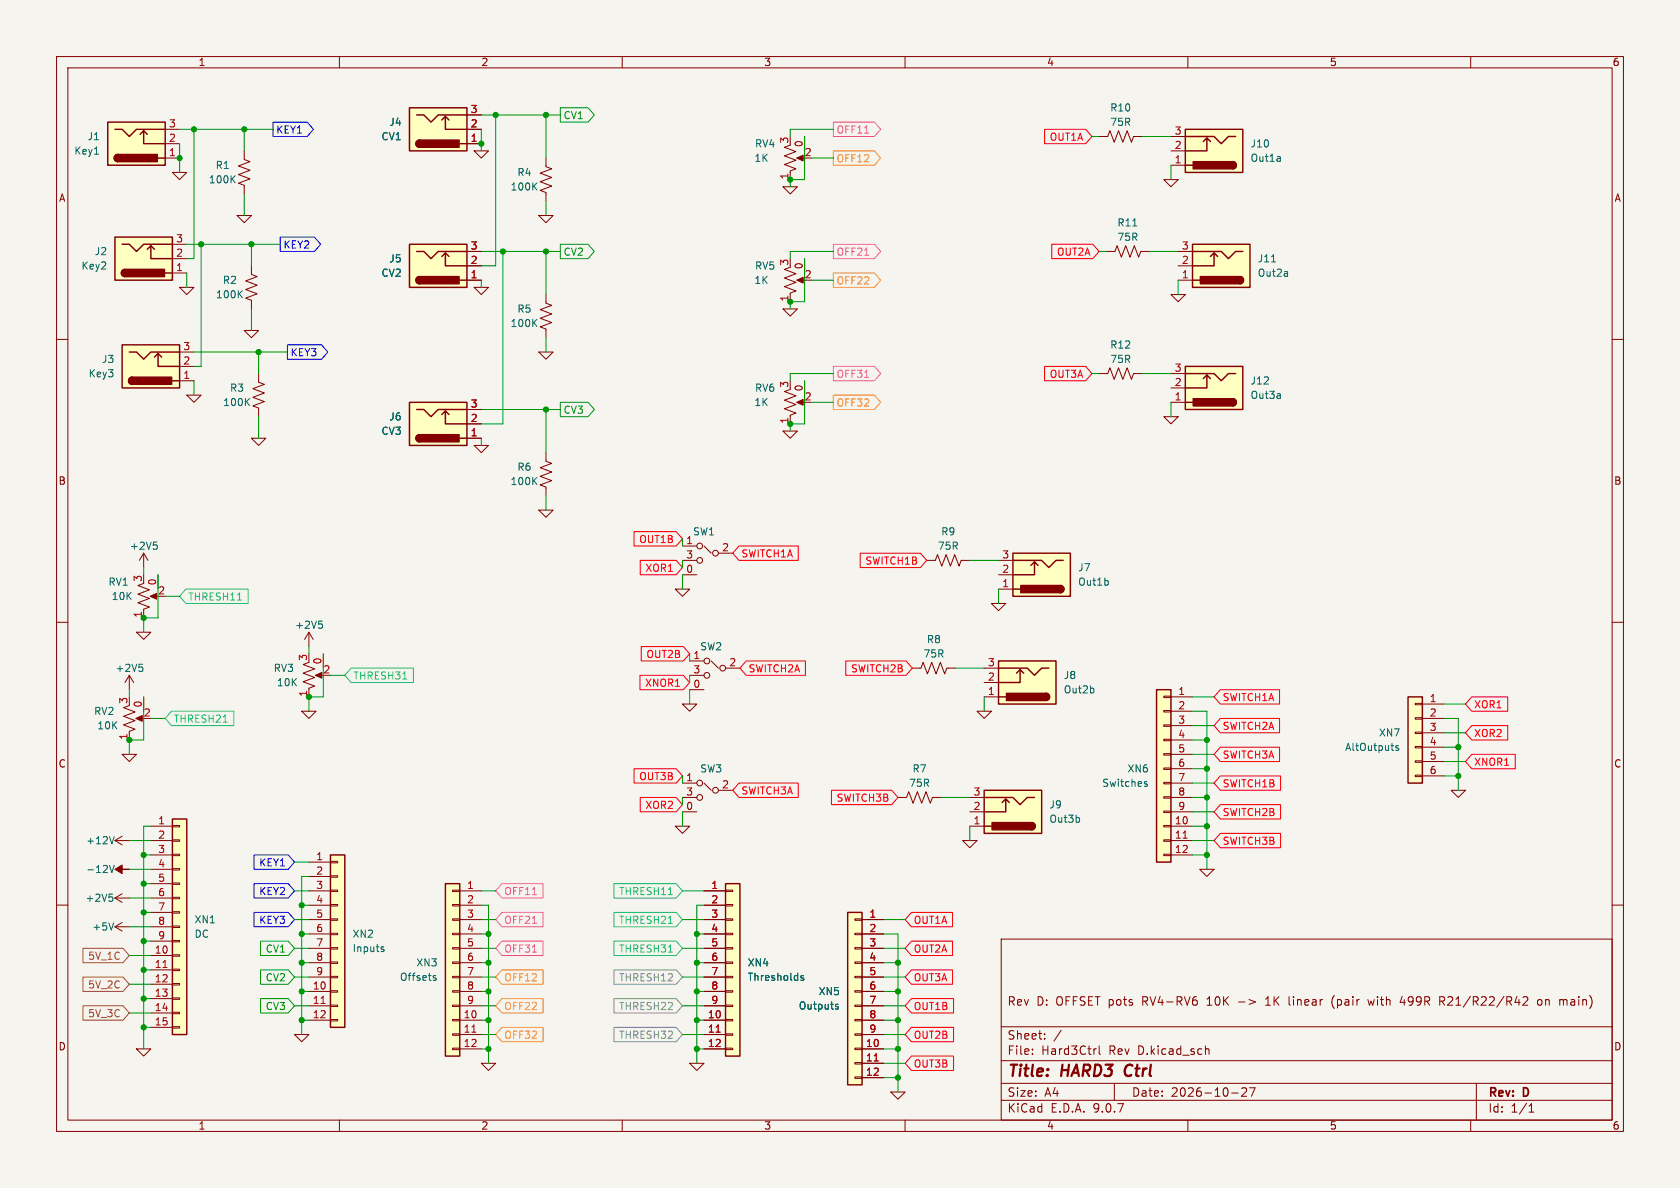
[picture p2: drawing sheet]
<svg xmlns="http://www.w3.org/2000/svg" width="297mm" height="210mm" viewBox="0 0 297 210" stroke-linecap="round" stroke-linejoin="round" font-family="sans-serif">
<path d="M0 0h297v210h-297z" fill="#f5f4ef" stroke="#f5f4ef" stroke-width=".18"/>
<g fill="none" stroke="#840000" stroke-width=".18">
<path d="M10 10h277v190h-277zM12 12h273v186h-273zM60 10v2M110 10v2M160 10v2M210 10v2M260 10v2M138.4 33h2.6l-1.3 1.3zM44.4 47v1.5l1.1 .4-2.1 .8 2.1 .7-2.1 .8 2.1 .7-2.1 .8 1 .4v1.5M10 60h2M285 60h2M10 110h2"/>
<path d="M175.3 106.7h2.5l-1.3 1.3zM285 110h2M10 160h2M177 166h108v32h-108zM223.7 177.7h.9M224 176.4l-.3 .2M227.9 176.2v1.3l.2 .2M235.9 176a1.72 1.72 0 0 0 0 2.3M241.8 176.7l.3 1 .3-.7M247.9 176.1l-.4 1.1h1M254.5 177l.7-.1 .2-.2-.1-.4-.2-.1h-.6v1.5M254.9 177l.5 .7"/>
<path d="M269.2 176.3l.6-.1 .2 .1 .1 .3-.9 1.1h.9M272 176.8l.3-.1 .3 .3v.4l-.3 .3-.3-.1-.2-.2v-.4zM277 176.8l-.4-.1-.2 .2M285 160h2M60 198v2M110 198v2M160 198v2M177 194.5h108M177 191.5h108M177 187.5h108M177 181.5h108M182.5 186.3v.1"/>
<path d="M182.5 185.5v.1M184.7 183.6v.1M184.7 182.8v.1M187.6 182.1l-1.3 2M193.8 185.4l-.3 .1M194.3 184.9v1.3l.2 .2M197 191.5v3M210 198v2M213.2 185.5h.5v.9M217.7 193.2h1.2M219.5 192.4l.6-.1 .2 .1 .1 .3-.9 1.1h.9M220.9 192.3h1l-.7 1.5"/>
<path d="M260 198v2M261 191.5v6.5M270.3 196.6h.9M270.3 195.5l.4-.4v1.5"/>
</g>
<path d="M199.1 188.5a1.27 1.27 0 0 0 0 1.6" fill="none" stroke="#840000" stroke-width=".4"/>
<path d="M42.3 51.9l.5 .7M42.8 51.4l-.7 .7" fill="none" stroke="#006464" stroke-width=".18"/>
<path d="M19 21.6h10.2v7.6h-10.2z" fill="#ffffc2"/>
<path d="M19 21.6h10.2v7.6h-10.2zM20.3 22.9h1.3l1.3 1.2 1.2-1.2h5.1M20.8 27.3a.64 .64 0 0 0-.6 .6 .64 .64 0 0 0 .6 .7M24.8 23.7l.6-.6v2.3h3.8M25.4 23.1l.6 .6M27.9 27.9h1.3" fill="none" stroke="#840000" stroke-width=".25"/>
<g fill="#840000" stroke="#840000" stroke-width=".25">
<path d="M20.4 27.5l.4-.2v1.3a.63 .63 0 0 1-.6-.4 .63 .63 0 0 1 .2-.7z"/>
<path d="M20.8 27.3h7v1.3h-7z"/>
</g>
<path d="M29.2 27.9h2.5M29.2 25.4h2.5M29.2 22.9h2.5M30.5 30.5h2.5l-1.3 1.3zM158.7 141h1.6l.4-1 .7 2 .8-2 .7 2 .8-2 .8 2 .3-1h1.6" fill="none" stroke="#840000" stroke-width=".18"/>
<path d="M16.7 27.2h.7" fill="none" stroke="#006464" stroke-width=".18"/>
<path d="M20.3 41.9h10.2v7.6h-10.2z" fill="#ffffc2"/>
<path d="M20.3 41.9h10.2v7.6h-10.2zM21.6 43.2h1.3l1.2 1.3 1.3-1.3h5.1M22.1 47.6a.64 .64 0 0 0-.6 .7 .64 .64 0 0 0 .6 .6M26 44.1l.7-.7v2.3h3.8M26.7 43.4l.6 .7M29.2 48.3h1.3" fill="none" stroke="#840000" stroke-width=".25"/>
<g fill="#840000" stroke="#840000" stroke-width=".25">
<path d="M21.6 47.8l.5-.2v1.3a.63 .63 0 0 1-.6-.4 .63 .63 0 0 1 .1-.7z"/>
<path d="M22.1 47.6h7v1.3h-7z"/>
</g>
<path d="M41.9 38.1h2.5l-1.2 1.3zM43.2 26.7v1.5l1 .4-2 .7 2 .8-2 .8 2 .7-2 .8 1 .4v1.5M95.2 38.1h2.6l-1.3 1.3zM96.5 27.9v1.6l1 .3-2 .8 2 .8-2 .7 2 .8-2 .8 1 .3v1.6M30.5 48.3h2.5M30.5 45.7h2.5M30.5 43.2h2.5M96.5 52.1v1.5l1 .4-2 .7 2 .8-2 .8 2 .7-2 .8 1 .4v1.5M83.8 78.7h2.6l-1.3 1.3zM95.2 90.2h2.6l-1.3 1.2zM96.5 80v1.5l1 .4-2 .8 2 .7-2 .8 2 .8-2 .7 1 .4v1.5M157.5 193h2.5l-1.3 1.3z" fill="none" stroke="#840000" stroke-width=".18"/>
<path d="M41 31.6l.6 .7M41.6 31.1l-.7 .7M94.4 32.9l.5 .7M94.9 32.3l-.7 .8M94.4 57l.5 .7M94.9 56.5l-.7 .7M94.4 84.9l.5 .8M94.9 84.4l-.7 .7" fill="none" stroke="#006464" stroke-width=".18"/>
<path d="M204.5 121.9h2.5v30.5h-2.5z" fill="#ffffc2"/>
<path d="M204.5 121.9h2.5v30.5h-2.5z" fill="none" stroke="#840000" stroke-width=".25"/>
<g fill="none" stroke="#840000" stroke-width=".18">
<path d="M83.8 50.8h2.6l-1.3 1.3zM205.7 123.1h1.3v.2h-1.3zM205.7 125.6h1.3v.3h-1.3zM205.7 128.1h1.3v.3h-1.3zM205.7 130.7h1.3v.2h-1.3zM205.7 133.2h1.3v.3h-1.3zM205.7 135.8h1.3v.2h-1.3zM205.7 138.3h1.3v.3h-1.3zM207 123.2h3.8M207 125.7h3.8M207 128.3h3.8M207 130.8h3.8"/>
<path d="M207 133.4h3.8M207 135.9h3.8M207 138.4h3.8M205.7 140.8h1.3v.3h-1.3zM205.7 143.4h1.3v.2h-1.3zM205.7 145.9h1.3v.3h-1.3zM205.7 148.5h1.3v.2h-1.3zM205.7 151h1.3v.3h-1.3zM207 141h3.8M207 143.5h3.8M207 146.1h3.8M207 148.6h3.8"/>
<path d="M207 151.1h3.8"/>
</g>
<path d="M209.2 148.2h.7" fill="none" stroke="#a90000" stroke-width=".18"/>
<path d="M202.4 138.5l.4 .1v.2l-.1 .2-.4-.1M202.4 138.2h.4" fill="none" stroke="#006464" stroke-width=".18"/>
<path d="M72.4 43.2h10.1v7.6h-10.1z" fill="#ffffc2"/>
<path d="M72.4 43.2h10.1v7.6h-10.1zM73.7 44.5h1.2l1.3 1.2 1.3-1.2h5M74.2 48.9a.64 .64 0 0 0-.7 .6 .64 .64 0 0 0 .7 .7M78.1 45.3l.6-.6v2.3h3.8M78.7 44.7l.7 .6M81.3 49.5h1.2" fill="none" stroke="#840000" stroke-width=".25"/>
<g fill="#840000" stroke="#840000" stroke-width=".25">
<path d="M73.7 49.1l.5-.2v1.3a.63 .63 0 0 1-.6-.4 .63 .63 0 0 1 .1-.7z"/>
<path d="M74.2 48.9h7v1.3h-7z"/>
</g>
<g fill="none" stroke="#840000" stroke-width=".18">
<path d="M82.5 49.5h2.6M82.5 47h2.6M82.5 44.5h2.6M120.6 96.5h2.6M120.6 99.1h2.6M124.5 96.5l1.2 1.3M127 97.8h2.5M120.6 101.6h2.6"/>
<circle cx="123.7" cy="96.5" r=".51"/>
<circle cx="123.7" cy="99.1" r=".51"/>
<circle cx="126.5" cy="97.8" r=".51"/>
</g>
<path d="M72.4 71.1h10.1v7.6h-10.1z" fill="#ffffc2"/>
<path d="M72.4 71.1h10.1v7.6h-10.1zM73.7 72.4h1.2l1.3 1.3 1.3-1.3h5M74.2 76.8a.64 .64 0 0 0-.7 .7 .64 .64 0 0 0 .7 .6M78.1 73.3l.6-.7v2.3h3.8M78.7 72.6l.7 .7M81.3 77.5h1.2" fill="none" stroke="#840000" stroke-width=".25"/>
<g fill="#840000" stroke="#840000" stroke-width=".25">
<path d="M73.7 77l.5-.2v1.3a.63 .63 0 0 1-.6-.4 .63 .63 0 0 1 .1-.7z"/>
<path d="M74.2 76.8h7v1.3h-7z"/>
</g>
<path d="M82.5 77.5h2.6M82.5 74.9h2.6M82.5 72.4h2.6" fill="none" stroke="#840000" stroke-width=".18"/>
<path d="M72.4 19.1h10.1v7.6h-10.1z" fill="#ffffc2"/>
<path d="M72.4 19.1h10.1v7.6h-10.1zM73.7 20.3h1.2l1.3 1.3 1.3-1.3h5M74.2 24.8a.64 .64 0 0 0-.7 .6 .64 .64 0 0 0 .7 .6M78.1 21.2l.6-.6v2.3h3.8M78.7 20.6l.7 .6M81.3 25.4h1.2" fill="none" stroke="#840000" stroke-width=".25"/>
<g fill="#840000" stroke="#840000" stroke-width=".25">
<path d="M73.7 25l.5-.2v1.2a.63 .63 0 0 1-.6-.4 .63 .63 0 0 1 .1-.6z"/>
<path d="M74.2 24.8h7v1.2h-7z"/>
</g>
<path d="M82.5 25.4h2.6M82.5 22.9h2.6M82.5 20.3h2.6M119.4 104.1h2.5l-1.3 1.3z" fill="none" stroke="#840000" stroke-width=".18"/>
<path d="M149.9 161.3h2.5v30.5h-2.5z" fill="#ffffc2"/>
<path d="M149.9 161.3h2.5v30.5h-2.5z" fill="none" stroke="#840000" stroke-width=".25"/>
<g fill="none" stroke="#840000" stroke-width=".18">
<path d="M83.8 26.7h2.6l-1.3 1.2zM31.7 50.8h2.6l-1.3 1.3zM54.6 117.1l-1 .4 2 .7-2 .8 2 .8-2 .7 2 .8-1 .4v1.5M54.6 111.8l-.8 1.2M54.6 111.8l.8 1.2M54.6 111.8v2.5M56.1 119.4h1M57.1 115.6v2.5M121.9 116.8h2.6M121.9 119.4h2.6M125.7 116.8l1.3 1.3M128.3 118.1h2.5"/>
<path d="M53.3 125.7h2.6l-1.3 1.3zM121.9 121.9h2.6M151.1 162.4h1.3v.3h-1.3zM151.1 165h1.3v.2h-1.3zM151.1 167.5h1.3v.3h-1.3zM151.1 170.1h1.3v.2h-1.3zM151.1 172.6h1.3v.2h-1.3zM151.1 175.1h1.3v.3h-1.3zM151.1 177.7h1.3v.2h-1.3zM152.4 162.6h3.8M152.4 165.1h3.8M152.4 167.6h3.8"/>
<path d="M152.4 170.2h3.8M152.4 172.7h3.8M152.4 175.3h3.8M152.4 177.8h3.8M151.1 180.2h1.3v.3h-1.3zM151.1 182.8h1.3v.2h-1.3zM151.1 185.3h1.3v.2h-1.3zM151.1 187.8h1.3v.3h-1.3zM151.1 190.4h1.3v.2h-1.3zM152.4 180.3h3.8M152.4 182.9h3.8M152.4 185.4h3.8"/>
<path d="M152.4 188h3.8M152.4 190.5h3.8"/>
<circle cx="125" cy="119.4" r=".51"/>
<circle cx="125" cy="116.8" r=".51"/>
<circle cx="127.8" cy="118.1" r=".51"/>
</g>
<path d="M154.5 187.5h.8" fill="none" stroke="#a90000" stroke-width=".18"/>
<path d="M56.4 109.8h.6M56.8 110.3l.2 .2v.3l-.2 .3M147.8 177.9l.4 .2v.2l-.4 .1M147.8 177.6h.4" fill="none" stroke="#006464" stroke-width=".18"/>
<path d="M55.8 119.4l1.1-.5v1z" fill="#840000" stroke="#840000" stroke-width=".18"/>
<path d="M174 139.7h10.1v7.6h-10.1z" fill="#ffffc2"/>
<path d="M174 139.7h10.1v7.6h-10.1zM174 141h5.1l1.2 1.2 1.3-1.2h1.3M174 146.1h1.3M177.8 141.2l-.6 .7M178.4 141.9l-.6-.7v2.3h-3.8M182.4 145.4a.64 .64 0 0 1 .6 .7 .64 .64 0 0 1-.6 .6" fill="none" stroke="#840000" stroke-width=".25"/>
<g fill="#840000" stroke="#840000" stroke-width=".25">
<path d="M182.4 145.4a.64 .64 0 0 1 .6 .7 .64 .64 0 0 1-.6 .6z"/>
<path d="M175.4 145.4h7v1.3h-7z"/>
</g>
<g fill="none" stroke="#840000" stroke-width=".18">
<path d="M138.4 54.6h2.6l-1.3 1.3zM95.2 62.2h2.6l-1.3 1.3zM138.4 76.2h2.6l-1.3 1.3zM139.7 68.8l-1 .4 2 .8-2 .7 2 .8-2 .8 2 .7-1 .4v1.5M141.2 71.1h1M142.2 67.3v2.6M22.9 119.4l-.8 1.3M22.9 119.4l.7 1.3M22.9 119.4v2.5M24.1 111.8h2.6l-1.3 1.2zM21.6 133.4h2.5l-1.2 1.2zM22.9 124.7l-1.1 .4 2.1 .8-2.1 .7 2.1 .8-2.1 .7 2.1 .8-1 .4v1.5"/>
<path d="M24.4 127h1M25.4 123.2v2.5M120.6 124.5h2.6l-1.3 1.2zM256.5 139.7h2.6l-1.3 1.3zM170.2 148.6h2.5l-1.3 1.3zM171.4 146.1h2.6M171.4 143.5h2.6M171.4 141h2.6"/>
</g>
<path d="M24.6 117.4h.6M25 117.9l.3 .2v.3l-.3 .3M190.8 144.6v.6" fill="none" stroke="#006464" stroke-width=".18"/>
<g fill="#840000" stroke="#840000" stroke-width=".18">
<path d="M140.8 71.1l1.2-.5v1z"/>
<path d="M24 127l1.1-.5v1z"/>
</g>
<path d="M248.9 123.2h2.6v15.2h-2.6z" fill="#ffffc2"/>
<path d="M248.9 123.2h2.6v15.2h-2.6z" fill="none" stroke="#840000" stroke-width=".25"/>
<g fill="none" stroke="#840000" stroke-width=".18">
<path d="M139.7 25.7l-1 .3 2 .8-2 .8 2 .7-2 .8 2 .7-1 .4v1.6M141.2 27.9h1M142.2 24.1v2.6M207 52.1h2.5l-1.2 1.2zM194.3 66h1.5l.4-1 .8 2.1 .7-2.1 .8 2.1 .8-2.1 .7 2.1 .4-1.1h1.5M205.7 73.7h2.6l-1.3 1.2zM250.2 124.3h1.3v.3h-1.3zM250.2 126.9h1.3v.2h-1.3zM250.2 129.4h1.3v.3h-1.3zM250.2 132h1.3v.2h-1.3zM250.2 134.5h1.3v.2h-1.3zM250.2 137h1.3v.3h-1.3z"/>
<path d="M251.5 124.5h3.8M251.5 127h3.8M251.5 129.5h3.8M251.5 132.1h3.8M251.5 134.6h3.8M251.5 137.2h3.8M85.1 188h2.5l-1.2 1.2zM121.9 188h2.6l-1.3 1.2z"/>
</g>
<path d="M247.2 131.9l-.3-.1-.1 .2v.2l.4 .1v.3h-.4" fill="none" stroke="#006464" stroke-width=".18"/>
<path d="M140.8 27.9l1.2-.5v1z" fill="#840000" stroke="#840000" stroke-width=".18"/>
<path d="M209.5 64.8h10.2v7.6h-10.2z" fill="#ffffc2"/>
<path d="M209.5 64.8h10.2v7.6h-10.2zM209.5 66h5.1l1.3 1.3 1.3-1.3h1.2M209.5 71.1h1.3M213.4 66.3l-.7 .6M214 66.9l-.6-.6v2.3h-3.9M217.9 70.5a.64 .64 0 0 1 .7 .6 .64 .64 0 0 1-.7 .7" fill="none" stroke="#840000" stroke-width=".25"/>
<g fill="#840000" stroke="#840000" stroke-width=".25">
<path d="M217.9 70.5a.64 .64 0 0 1 .7 .6 .64 .64 0 0 1-.7 .7z"/>
<path d="M210.9 70.5h7v1.3h-7z"/>
</g>
<path d="M207 71.1h2.5M207 68.6h2.5M207 66h2.5" fill="none" stroke="#840000" stroke-width=".18"/>
<path d="M210.8 43.2h10.2v7.6h-10.2z" fill="#ffffc2"/>
<path d="M210.8 43.2h10.2v7.6h-10.2zM210.8 44.5h5.1l1.3 1.2 1.2-1.2h1.3M210.8 49.5h1.3M214.6 44.7l-.6 .6M215.3 45.3l-.7-.6v2.3h-3.8M219.2 48.9a.64 .64 0 0 1 .6 .6 .64 .64 0 0 1-.6 .7" fill="none" stroke="#840000" stroke-width=".25"/>
<g fill="#840000" stroke="#840000" stroke-width=".25">
<path d="M219.2 48.9a.64 .64 0 0 1 .6 .6 .64 .64 0 0 1-.6 .7z"/>
<path d="M212.2 48.9h7v1.3h-7z"/>
</g>
<path d="M208.3 49.5h2.5M208.3 47h2.5M208.3 44.5h2.5" fill="none" stroke="#840000" stroke-width=".18"/>
<path d="M224.8 46.3h.7" fill="none" stroke="#006464" stroke-width=".18"/>
<path d="M128.3 156.2h2.5v30.5h-2.5z" fill="#ffffc2"/>
<path d="M128.3 156.2h2.5v30.5h-2.5z" fill="none" stroke="#840000" stroke-width=".25"/>
<g fill="none" stroke="#840000" stroke-width=".18">
<path d="M120.6 138.4h2.6M124.5 138.4l1.2 1.3M127 139.7h2.5M120.6 143.5h2.6M120.6 141h2.6M124.5 157.5h3.8M128.3 157.4h1.2v.2h-1.2zM128.3 159.9h1.2v.2h-1.2zM124.5 160h3.8M124.5 162.6h3.8M124.5 165.1h3.8M124.5 167.6h3.8"/>
<path d="M124.5 170.2h3.8M124.5 172.7h3.8M124.5 175.3h3.8M124.5 177.8h3.8M128.3 162.4h1.2v.3h-1.2zM128.3 165h1.2v.2h-1.2zM128.3 167.5h1.2v.3h-1.2zM128.3 170.1h1.2v.2h-1.2zM128.3 172.6h1.2v.2h-1.2zM128.3 175.1h1.2v.3h-1.2zM128.3 177.7h1.2v.2h-1.2zM124.5 180.3h3.8"/>
<path d="M124.5 182.9h3.8M124.5 185.4h3.8M128.3 180.2h1.2v.3h-1.2zM128.3 182.8h1.2v.2h-1.2zM128.3 185.3h1.2v.2h-1.2z"/>
<circle cx="123.7" cy="138.4" r=".51"/>
<circle cx="126.5" cy="139.7" r=".51"/>
<circle cx="123.7" cy="141" r=".51"/>
</g>
<path d="M126.6 182.5h.7" fill="none" stroke="#a90000" stroke-width=".18"/>
<path d="M142 172.5h-.3l-.1 .1v.2l.4 .1v.3h-.4" fill="none" stroke="#006464" stroke-width=".18"/>
<path d="M58.4 151.1h2.6v30.5h-2.6z" fill="#ffffc2"/>
<path d="M58.4 151.1h2.6v30.5h-2.6z" fill="none" stroke="#840000" stroke-width=".25"/>
<g fill="none" stroke="#840000" stroke-width=".18">
<path d="M54.6 152.4h3.8M54.6 154.9h3.8M54.6 157.5h3.8M58.4 152.3h1.3v.2h-1.3zM58.4 154.8h1.3v.3h-1.3zM58.4 157.4h1.3v.2h-1.3zM58.4 159.9h1.3v.2h-1.3zM54.6 160h3.8M54.6 162.6h3.8M54.6 165.1h3.8M54.6 167.6h3.8M54.6 170.2h3.8"/>
<path d="M54.6 172.7h3.8M54.6 175.3h3.8M54.6 177.8h3.8M58.4 162.4h1.3v.3h-1.3zM58.4 165h1.3v.2h-1.3zM58.4 167.5h1.3v.3h-1.3zM58.4 170.1h1.3v.2h-1.3zM58.4 172.6h1.3v.2h-1.3zM58.4 175.1h1.3v.3h-1.3zM58.4 177.7h1.3v.2h-1.3zM54.6 180.3h3.8M58.4 180.2h1.3v.3h-1.3z"/>
</g>
<path d="M56.8 177.4h.7" fill="none" stroke="#a90000" stroke-width=".18"/>
<path d="M67.5 167.8l.3 .1 .1 .1-.2 .2h-.2M67.5 167.4h.3" fill="none" stroke="#006464" stroke-width=".18"/>
<path d="M78.7 156.2h2.6v30.5h-2.6z" fill="#ffffc2"/>
<path d="M78.7 156.2h2.6v30.5h-2.6z" fill="none" stroke="#840000" stroke-width=".25"/>
<g fill="none" stroke="#840000" stroke-width=".18">
<path d="M139.7 47.2l-1 .4 2 .8-2 .7 2 .8-2 .8 2 .7-1 .4v1.5M141.2 49.5h1M142.2 45.7v2.6M45.7 66v1.6l1 .3-2 .8 2 .8-2 .7 2 .8-2 .8 1 .3v1.6M80 157.4h1.3v.2h-1.3zM80 159.9h1.3v.2h-1.3zM81.3 157.5h3.8M119.4 146.1h2.5l-1.3 1.2zM80 162.4h1.3v.3h-1.3zM80 165h1.3v.2h-1.3zM80 167.5h1.3v.3h-1.3zM80 170.1h1.3v.2h-1.3z"/>
<path d="M80 172.6h1.3v.2h-1.3zM80 175.1h1.3v.3h-1.3zM80 177.7h1.3v.2h-1.3zM81.3 160h3.8M81.3 162.6h3.8M81.3 165.1h3.8M81.3 167.6h3.8M81.3 170.2h3.8M81.3 172.7h3.8M81.3 175.3h3.8M81.3 177.8h3.8M52.1 182.9h2.5l-1.3 1.3z"/>
<path d="M80 180.2h1.3v.3h-1.3zM80 182.8h1.3v.2h-1.3zM80 185.3h1.3v.2h-1.3zM81.3 180.3h3.8M81.3 182.9h3.8M81.3 185.4h3.8"/>
</g>
<path d="M83.4 182.5h.8" fill="none" stroke="#a90000" stroke-width=".18"/>
<path d="M43.6 71l.5 .7M44.1 70.4l-.7 .8M76.8 172.9h.3v.2l-.2 .2h-.2M76.8 172.5h.3" fill="none" stroke="#006464" stroke-width=".18"/>
<path d="M140.8 49.5l1.2-.5v1z" fill="#840000" stroke="#840000" stroke-width=".18"/>
<path d="M21.6 61h10.1v7.6h-10.1z" fill="#ffffc2"/>
<path d="M21.6 61h10.1v7.6h-10.1zM22.9 62.2h1.2l1.3 1.3 1.3-1.3h5M23.4 66.7a.64 .64 0 0 0-.7 .6 .64 .64 0 0 0 .7 .6M27.3 63.1l.6-.6v2.3h3.8M27.9 62.5l.7 .6M30.5 67.3h1.2" fill="none" stroke="#840000" stroke-width=".25"/>
<g fill="#840000" stroke="#840000" stroke-width=".25">
<path d="M22.9 66.9l.5-.2v1.2a.63 .63 0 0 1-.6-.3 .63 .63 0 0 1 .1-.7z"/>
<path d="M23.4 66.7h7v1.2h-7z"/>
</g>
<path d="M194.3 24.1h1.5l.4-1 .8 2 .7-2 .8 2 .8-2 .7 2 .4-1h1.5M205.7 31.8h2.6l-1.3 1.2zM195.6 44.5h1.5l.4-1.1 .7 2.1 .8-2.1 .8 2.1 .7-2.1 .8 2.1 .4-1h1.5M31.7 67.3h2.6M31.7 64.8h2.6M31.7 62.2h2.6M33 69.9h2.6l-1.3 1.2zM44.4 77.5h2.6l-1.3 1.2zM25.4 97.8l-.8 1.3M25.4 97.8l.8 1.3M25.4 97.8v2.5" fill="none" stroke="#840000" stroke-width=".18"/>
<path d="M200.3 39.9h.7M27.1 95.8h.6M27.6 96.3l.2 .3v.3l-.2 .2" fill="none" stroke="#006464" stroke-width=".18"/>
<path d="M209.5 22.9h10.2v7.6h-10.2z" fill="#ffffc2"/>
<path d="M209.5 22.9h10.2v7.6h-10.2zM209.5 24.1h5.1l1.3 1.3 1.3-1.3h1.2M209.5 29.2h1.3M213.4 24.4l-.7 .6M214 25l-.6-.6v2.3h-3.9M217.9 28.6a.64 .64 0 0 1 .7 .6 .64 .64 0 0 1-.7 .6" fill="none" stroke="#840000" stroke-width=".25"/>
<g fill="#840000" stroke="#840000" stroke-width=".25">
<path d="M217.9 28.6a.64 .64 0 0 1 .7 .6 .64 .64 0 0 1-.7 .6z"/>
<path d="M210.9 28.6h7v1.2h-7z"/>
</g>
<g fill="none" stroke="#840000" stroke-width=".18">
<path d="M207 29.2h2.5M207 26.7h2.5M207 24.1h2.5M43.2 58.4h2.5l-1.3 1.3zM163.8 99.1h1.6l.3-1.1 .8 2.1 .8-2.1 .7 2.1 .8-2.1 .7 2.1 .4-1h1.5M25.4 103.1l-1 .4 2 .8-2 .7 2 .8-2 .8 2 .7-1 .4v1.5M26.9 105.4h1M27.9 101.6v2.5M161.3 118.1h1.5l.4-1 .8 2 .7-2 .8 2 .7-2 .8 2 .4-1h1.5M20.3 158.8l1.3 .7M20.3 158.8h2.6M20.3 148.6l1.3 .8"/>
<path d="M20.3 148.6h2.6M21.6 158l-1.3 .8M21.6 147.8l-1.3 .8M212.1 153.7h2.5l-1.2 1.2zM20.3 163.8l1.3 .8M20.3 163.8h2.6M21.6 163.1l-1.3 .7"/>
</g>
<path d="M19.3 158.1h.6M19.4 153l.4 1.2 .4-1.2M19.7 158.5l.3 .3v.3l-.3 .2M20.2 147.9l-.4 1.3M20.1 163.1l-.4 1.3" fill="none" stroke="#006464" stroke-width=".18"/>
<g fill="#840000" stroke="#840000" stroke-width=".18">
<path d="M20.3 153.7l1.3-.8v.8h1.3h-1.3v.7z"/>
<path d="M26.5 105.4l1.2-.5v1z"/>
</g>
<path d="M30.5 144.8h2.5v38.1h-2.5z" fill="#ffffc2"/>
<path d="M30.5 144.8h2.5v38.1h-2.5z" fill="none" stroke="#840000" stroke-width=".25"/>
<g fill="none" stroke="#840000" stroke-width=".18">
<path d="M26.7 146.1h3.8M26.7 148.6h3.8M26.7 151.1h3.8M26.7 153.7h3.8M26.7 156.2h3.8M26.7 158.8h3.8M30.5 145.9h1.2v.3h-1.2zM30.5 148.5h1.2v.2h-1.2zM30.5 151h1.2v.3h-1.2zM30.5 153.5h1.2v.3h-1.2zM30.5 156.1h1.2v.2h-1.2zM30.5 158.6h1.2v.3h-1.2z"/>
<path d="M26.7 161.3h3.8M26.7 163.8h3.8M26.7 166.4h3.8M26.7 168.9h3.8M26.7 171.5h3.8M26.7 174h3.8M26.7 176.5h3.8M26.7 179.1h3.8M30.5 161.2h1.2v.2h-1.2zM30.5 163.7h1.2v.3h-1.2zM30.5 166.2h1.2v.3h-1.2zM30.5 168.8h1.2v.2h-1.2z"/>
<path d="M30.5 171.3h1.2v.3h-1.2zM30.5 173.9h1.2v.2h-1.2zM30.5 176.4h1.2v.3h-1.2zM30.5 178.9h1.2v.3h-1.2zM26.7 181.6h3.8M30.5 181.5h1.2v.2h-1.2z"/>
</g>
<path d="M28.8 171h.7" fill="none" stroke="#a90000" stroke-width=".18"/>
<path d="M179.1 97.8h10.1v7.6h-10.1z" fill="#ffffc2"/>
<path d="M179.1 97.8h10.1v7.6h-10.1zM179.1 99.1h5l1.3 1.2 1.3-1.2h1.3M182.9 99.3l-.7 .6M183.5 99.9l-.6-.6v2.3h-3.8M179.1 104.1h1.2M187.5 103.5a.64 .64 0 0 1 .6 .6 .64 .64 0 0 1-.6 .7" fill="none" stroke="#840000" stroke-width=".25"/>
<g fill="#840000" stroke="#840000" stroke-width=".25">
<path d="M187.5 103.5a.64 .64 0 0 1 .6 .6 .64 .64 0 0 1-.6 .7z"/>
<path d="M180.5 103.5h7v1.3h-7z"/>
</g>
<path d="M176.5 99.1h2.6M176.5 104.1h2.6M176.5 101.6h2.6M172.7 125.7h2.6l-1.3 1.3zM24.1 185.4h2.6l-1.3 1.3z" fill="none" stroke="#840000" stroke-width=".18"/>
<path d="M195.9 102.7v.6" fill="none" stroke="#006464" stroke-width=".18"/>
<path d="M176.5 116.8h10.2v7.7h-10.2z" fill="#ffffc2"/>
<path d="M176.5 116.8h10.2v7.7h-10.2zM176.5 118.1h5.1l1.3 1.3 1.2-1.3h1.3M180.3 118.4l-.6 .6M181 119l-.7-.6v2.3h-3.8M176.5 123.2h1.3M184.9 122.6a.64 .64 0 0 1 .6 .6 .64 .64 0 0 1-.6 .6" fill="none" stroke="#840000" stroke-width=".25"/>
<g fill="#840000" stroke="#840000" stroke-width=".25">
<path d="M184.9 122.6a.64 .64 0 0 1 .6 .6 .64 .64 0 0 1-.6 .6z"/>
<path d="M177.9 122.6h7v1.2h-7z"/>
</g>
<g fill="none" stroke="#840000" stroke-width=".18">
<path d="M82.5 25.4h2.6M82.5 22.9h2.6M82.5 20.3h2.6M82.5 49.5h2.6M82.5 47h2.6M82.5 44.5h2.6M82.5 77.5h2.6M82.5 74.9h2.6M82.5 72.4h2.6M174 118.1h2.5M174 123.2h2.5M174 120.7h2.5"/>
<path d="M124.5 157.5h3.8M124.5 162.6h3.8M124.5 165.1h3.8M124.5 167.6h3.8M124.5 170.2h3.8M124.5 172.7h3.8M124.5 175.3h3.8M124.5 177.8h3.8M124.5 160h3.8M152.4 162.6h3.8M152.4 165.1h3.8M152.4 167.6h3.8"/>
<path d="M152.4 170.2h3.8M152.4 172.7h3.8M152.4 175.3h3.8M152.4 177.8h3.8M124.5 180.3h3.8M124.5 182.9h3.8M124.5 185.4h3.8M152.4 180.3h3.8M152.4 182.9h3.8M152.4 185.4h3.8M152.4 188h3.8M152.4 190.5h3.8"/>
</g>
<path d="M193.3 121.8v.6M142 172.5h-.3l-.1 .1v.2l.4 .1v.3h-.4M147.8 177.9l.4 .2v.2l-.4 .1M147.8 177.6h.4" fill="none" stroke="#006464" stroke-width=".18"/>
<path d="M99.1 19h4.9l1.1 1.3-1.1 1.3h-4.9zM99.1 43.2h4.9l1.1 1.3-1.1 1.2h-4.9zM99.1 71.1h4.9l1.1 1.3-1.1 1.3h-4.9zM46.1 171.4h4.9l1.1 1.3-1.1 1.3h-4.9zM46.1 176.5h4.9l1.1 1.3-1.1 1.3h-4.9zM46.1 166.4h4.9l1.1 1.2-1.1 1.3h-4.9z" fill="none" stroke="#00c200" stroke-width=".18"/>
<path d="M48.3 21.6h6l1.1 1.3-1.1 1.2h-6zM49.5 41.9h6.1l1.1 1.3-1.1 1.3h-6.1zM50.8 61h6.1l1.1 1.2-1.1 1.3h-6.1zM44.9 151.1h6.1l1.1 1.3-1.1 1.3h-6.1zM44.9 156.2h6.1l1.1 1.3-1.1 1.3h-6.1zM44.9 161.3h6.1l1.1 1.3-1.1 1.2h-6.1z" fill="none" stroke="#00f" stroke-width=".18"/>
<g fill="none" stroke="#f00" stroke-width=".18">
<path d="M184.7 22.9h7.2l1.1 1.2-1.1 1.3h-7.2zM185.9 43.2h7.3l1.1 1.3-1.1 1.2h-7.3zM184.7 64.8h7.2l1.1 1.2-1.1 1.3h-7.2zM112.1 94h7.4l1.1 1.3-1.1 1.2h-7.4zM113.2 99.1h6.3l1.1 1.2-1.1 1.3h-6.3zM130.7 96.5h10.4v2.6h-10.4l-1.2-1.3zM152.1 97.8h10.6l1.1 1.3-1.1 1.2h-10.6zM113.1 119.4h7.7l1.1 1.3-1.1 1.2h-7.7zM113.4 114.3h7.4l1.1 1.3-1.1 1.2h-7.4zM131.9 116.8h10.5v2.6h-10.5l-1.1-1.3zM149.5 116.8h10.7l1.1 1.3-1.1 1.3h-10.7zM112.1 135.9h7.4l1.1 1.3-1.1 1.2h-7.4z"/>
<path d="M130.7 138.4h10.4v2.6h-10.4l-1.2-1.3zM147 139.7h10.6l1.1 1.3-1.1 1.2h-10.6zM215.7 137.2h10.7v2.5h-10.7l-1.1-1.3zM215.7 121.9h10.5v2.6h-10.5l-1.1-1.3zM215.7 127h10.5v2.5h-10.5l-1.1-1.2zM215.7 132.1h10.5v2.5h-10.5l-1.1-1.2zM260.2 133.3h7.7v2.6h-7.7l-1.1-1.3zM260.2 128.3h6.3v2.5h-6.3l-1.1-1.3zM260.2 123.2h6.3v2.5h-6.3l-1.1-1.2zM113.2 141h6.3l1.1 1.2-1.1 1.3h-6.3zM215.7 147.3h10.7v2.6h-10.7l-1.1-1.3zM215.7 142.2h10.7v2.6h-10.7l-1.1-1.3z"/>
<path d="M161.1 161.3h7.3v2.5h-7.3l-1.1-1.2zM161.1 171.4h7.3v2.6h-7.3l-1.1-1.3zM161.1 176.5h7.5v2.6h-7.5l-1.1-1.3zM161.1 166.4h7.3v2.5h-7.3l-1.1-1.3zM161.1 181.6h7.5v2.6h-7.5l-1.1-1.3zM161.1 186.7h7.5v2.5h-7.5l-1.1-1.2z"/>
</g>
<path d="M14.7 177.8h7l1.2 1.3-1.2 1.2h-7zM14.7 167.6h7l1.2 1.3-1.2 1.3h-7zM14.7 172.7h7l1.2 1.3-1.2 1.3h-7z" fill="none" stroke="#848400" stroke-width=".18"/>
<path d="M32.9 104.1h11v2.6h-11l-1.2-1.3zM42 106.1h.7M62.1 118.1h11v2.6h-11l-1.1-1.3zM30.3 125.7h11v2.6h-11l-1.1-1.3zM39.4 127.7h.8M71.2 120.1h.7M108.5 156.2h11l1.1 1.3-1.1 1.3h-11zM118.2 158.2h.7M108.5 166.4h11l1.1 1.2-1.1 1.3h-11zM108.5 161.3h11l1.1 1.3-1.1 1.2h-11zM118.2 168.3h.7M118.2 163.2h.7" fill="none" stroke="#00c2c2" stroke-width=".18"/>
<path d="M108.5 176.5h11l1.1 1.3-1.1 1.3h-11zM108.5 171.4h11l1.1 1.3-1.1 1.3h-11zM108.5 181.6h11l1.1 1.3-1.1 1.3h-11z" fill="none" stroke="#848484" stroke-width=".18"/>
<path d="M147.3 21.6h7.3l1.1 1.3-1.1 1.2h-7.3zM152.9 23.5h.7M147.3 43.2h7.3l1.1 1.3-1.1 1.2h-7.3zM152.9 45.1h.7M147.3 64.8h7.3l1.1 1.2-1.1 1.3h-7.3zM152.9 66.7h.7M88.7 156.2h7.3v2.6h-7.3l-1.1-1.3zM94.1 158.2h.7M88.7 161.3h7.3v2.5h-7.3l-1.1-1.2zM88.7 166.4h7.3v2.5h-7.3l-1.1-1.3zM94.1 163.2h.7M94.1 168.3h.7" fill="none" stroke="#f0f" stroke-width=".18"/>
<path d="M147.3 26.7h7.3l1.1 1.2-1.1 1.3h-7.3zM147.3 48.3h7.3l1.1 1.2-1.1 1.3h-7.3zM147.3 69.8h7.3l1.1 1.3-1.1 1.3h-7.3zM88.7 176.5h7.3v2.6h-7.3l-1.1-1.3zM88.7 171.4h7.3v2.6h-7.3l-1.1-1.3zM88.7 181.6h7.3v2.6h-7.3l-1.1-1.3z" fill="none" stroke="#f90" stroke-width=".18"/>
<g fill="none" stroke="#009600" stroke-width=".18">
<path d="M31.7 22.9h16.6M31.7 25.4v5.1M34.3 22.9v22.8h-1.3M43.2 22.9v3.8M43.2 34.3v3.8M85.1 20.3h14M85.1 22.9v3.8M87.6 20.3v26.7h-2.5M96.5 20.3v7.6M96.5 35.6v2.5M142.2 24.1v7.7h-2.5v1.2M143.5 27.9h3.8"/>
<path d="M147.3 22.9h-7.6v1.2M193 24.1h1.3M201.9 24.1h5.1M207 29.2v2.6M33 43.2h16.5M33 48.3v2.5M35.6 43.2v21.6h-1.3M44.4 43.2v3.8M44.4 54.6v3.8M85.1 44.5h14M85.1 49.5v1.3M88.9 44.5v30.4h-3.8"/>
<path d="M96.5 44.5v7.6M96.5 59.7v2.5M142.2 45.7v7.6h-2.5v1.3M143.5 49.5h3.8M147.3 44.5h-7.6v1.2M194.3 44.5h1.3M203.2 44.5h5.1M208.3 49.5v2.6M34.3 62.2h16.5M34.3 67.3v2.6M45.7 62.2v3.8M45.7 73.7v3.8"/>
<path d="M85.1 77.5v1.2M85.1 72.4h14M96.5 72.4v7.6M142.2 67.3v7.6h-2.5v1.3M143.5 71.1h3.8M147.3 66h-7.6v1.3M193 66h1.3M201.9 66h5.1M207 71.1v2.6M96.5 87.6v2.6M120.6 95.3v1.2M120.6 99.1v1.2"/>
<path d="M171.4 99.1h5.1M25.4 100.3v1.3M27.9 101.6v7.6h-2.5v2.6M29.2 105.4h2.5M54.6 114.3v1.3M57.1 115.6v7.6h-2.5v2.5M58.4 119.4h2.6M120.6 101.6v2.5M121.9 115.6v1.2M121.9 119.4v1.3M168.9 118.1h5.1M176.5 104.1v2.6"/>
<path d="M22.9 121.9v1.3M25.4 123.2v7.6h-2.5v2.6M26.7 127h2.5M120.6 137.2v1.2M121.9 121.9v2.6M174 123.2v2.5M210.8 125.7h2.6v28M210.8 133.4h3.8M210.8 135.9h2.6M210.8 138.4h3.8M210.8 128.3h3.8M210.8 130.8h2.6"/>
<path d="M210.8 123.2h3.8M255.3 127h2.5v12.7M255.3 124.5h3.8M255.3 129.5h3.8M255.3 132.1h2.5M255.3 134.6h3.8M255.3 137.2h2.5M22.9 153.7h3.8M22.9 148.6h3.8M22.9 158.8h3.8M25.4 151.1h1.3M25.4 156.2h1.3"/>
<path d="M26.7 146.1h-1.3v39.3M52.1 152.4h2.5M52.1 157.5h2.5M54.6 154.9h-1.3v28M85.1 157.5h2.5M120.6 157.5h3.9M120.6 141v1.2M120.6 143.5v2.6M166.4 141h5M171.4 146.1v2.5M210.8 146.1h2.6M210.8 151.1h2.6"/>
<path d="M210.8 148.6h3.8M210.8 143.5h3.8M210.8 141h2.6M22.9 179.1h3.8M22.9 174h3.8M22.9 163.8h3.8M22.9 168.9h3.8M25.4 161.3h1.3M25.4 176.5h1.3M25.4 171.5h1.3M25.4 166.4h1.3M52.1 172.7h2.5"/>
<path d="M52.1 177.8h2.5M52.1 162.6h2.5M52.1 167.6h2.5M53.3 175.3h1.3M53.3 170.2h1.3M53.3 160h1.3M53.3 165.1h1.3M85.1 172.7h2.5M85.1 175.3h1.3M85.1 177.8h2.5M85.1 170.2h1.3M85.1 160h1.3v28"/>
<path d="M85.1 162.6h2.5M85.1 165.1h1.3M85.1 167.6h2.5M120.6 172.7h3.9M120.6 177.8h3.9M120.6 162.6h3.9M120.6 167.6h3.9M123.2 175.3h1.3M123.2 170.2h1.3M123.2 165.1h1.3M124.5 160h-1.3v28M156.2 172.7h3.8"/>
<path d="M156.2 175.3h2.5M156.2 177.8h3.8M156.2 170.2h2.5M156.2 162.6h3.8M156.2 165.1h2.5v27.9M156.2 167.6h3.8M25.4 181.6h1.3M53.3 180.3h1.3M85.1 182.9h2.5M85.1 180.3h1.3M85.1 185.4h1.3M120.6 182.9h3.9"/>
<path d="M123.2 180.3h1.3M123.2 185.4h1.3M156.2 182.9h3.8M156.2 180.3h2.5M156.2 185.4h2.5M156.2 190.5h2.5M156.2 188h3.8"/>
</g>
<path d="M126.6 182.5h.7M154.5 187.5h.8" fill="none" stroke="#a90000" stroke-width=".18"/>
<g fill="#009600" stroke="#009600" stroke-width=".18">
<circle cx="158.7" cy="185.4" r=".46"/>
<circle cx="158.7" cy="180.3" r=".46"/>
<circle cx="158.7" cy="190.5" r=".46"/>
<circle cx="158.7" cy="175.3" r=".46"/>
<circle cx="158.7" cy="170.2" r=".46"/>
<circle cx="213.4" cy="130.8" r=".46"/>
<circle cx="123.2" cy="185.4" r=".46"/>
<circle cx="123.2" cy="180.3" r=".46"/>
<circle cx="123.2" cy="165.1" r=".46"/>
<circle cx="86.4" cy="165.1" r=".46"/>
<circle cx="86.4" cy="180.3" r=".46"/>
<circle cx="86.4" cy="185.4" r=".46"/>
<circle cx="86.4" cy="175.3" r=".46"/>
<circle cx="86.4" cy="170.2" r=".46"/>
<circle cx="123.2" cy="175.3" r=".46"/>
<circle cx="123.2" cy="170.2" r=".46"/>
<circle cx="213.4" cy="141" r=".46"/>
<circle cx="213.4" cy="135.9" r=".46"/>
<circle cx="213.4" cy="146.1" r=".46"/>
<circle cx="257.8" cy="137.2" r=".46"/>
<circle cx="257.8" cy="132.1" r=".46"/>
<circle cx="213.4" cy="151.1" r=".46"/>
<circle cx="96.5" cy="20.3" r=".46"/>
<circle cx="87.6" cy="20.3" r=".46"/>
<circle cx="88.9" cy="44.5" r=".46"/>
<circle cx="96.5" cy="44.5" r=".46"/>
<circle cx="139.7" cy="31.8" r=".46"/>
<circle cx="85.1" cy="25.4" r=".46"/>
<circle cx="54.6" cy="123.2" r=".46"/>
<circle cx="25.4" cy="156.2" r=".46"/>
<circle cx="25.4" cy="161.3" r=".46"/>
<circle cx="25.4" cy="151.1" r=".46"/>
<circle cx="22.9" cy="130.8" r=".46"/>
<circle cx="25.4" cy="109.2" r=".46"/>
<circle cx="45.7" cy="62.2" r=".46"/>
<circle cx="25.4" cy="181.6" r=".46"/>
<circle cx="25.4" cy="176.5" r=".46"/>
<circle cx="25.4" cy="171.5" r=".46"/>
<circle cx="25.4" cy="166.4" r=".46"/>
<circle cx="53.3" cy="160" r=".46"/>
<circle cx="53.3" cy="170.2" r=".46"/>
<circle cx="53.3" cy="165.1" r=".46"/>
<circle cx="53.3" cy="180.3" r=".46"/>
<circle cx="53.3" cy="175.3" r=".46"/>
<circle cx="139.7" cy="53.3" r=".46"/>
<circle cx="139.7" cy="74.9" r=".46"/>
<circle cx="96.5" cy="72.4" r=".46"/>
<circle cx="34.3" cy="22.9" r=".46"/>
<circle cx="44.4" cy="43.2" r=".46"/>
<circle cx="35.6" cy="43.2" r=".46"/>
<circle cx="43.2" cy="22.9" r=".46"/>
<circle cx="31.7" cy="27.9" r=".46"/>
</g>
<g font-size="2.8" fill="#840000">
<text x="178" y="190.9">Title:</text>
<text x="187.7" y="190.9">HARD3</text>
<text x="199.7" y="190.9">Ctrl</text>
</g>
<g font-size="2.1" fill="#840000">
<text x="178" y="178">Rev</text>
<text x="183.2" y="178">D: OFFSET pots</text>
<text x="202.2" y="178">RV4-RV6</text>
<text x="213.8" y="178">10K</text>
<text x="219.4" y="178">-&gt;</text>
<text x="224.5" y="178">1K</text>
<text x="228.7" y="178">linear</text>
<text x="236.4" y="178">(pair</text>
<text x="243.1" y="178">with</text>
<text x="248.9" y="178">499R</text>
<text x="256" y="178">R21/R22/R42</text>
<text x="273.5" y="178">on</text>
<text x="277.5" y="178">main)</text>
<text x="178" y="184">Sheet:</text>
<text x="178" y="186.7">File:</text>
<text x="184.1" y="186.7">Hard3Ctrl</text>
<text x="196.1" y="186.7">Rev</text>
<text x="201.3" y="186.7">D.kicad_sch</text>
<text x="178" y="196.9">KiCad</text>
<text x="178" y="194.1">Size:</text>
<text x="184.7" y="194.1">A4</text>
<text x="185.7" y="196.9">E.D.A.</text>
<text x="193.3" y="196.9">9.0.7</text>
<text x="200" y="194.1">Date:</text>
<text x="207" y="194.1">2026-10-27</text>
<text x="263" y="194.3">Rev:</text>
<text x="263" y="196.9">Id:</text>
<text x="267.1" y="196.9">1/1</text>
<text x="269.4" y="194.3">D</text>
</g>
<g font-size="1.8" fill="#840000">
<text x="35" y="11.9">1</text>
<text x="85" y="11.9">2</text>
<text x="135" y="11.9">3</text>
<text x="185" y="11.9">4</text>
<text x="235" y="11.9">5</text>
<text x="285" y="11.9">6</text>
<text x="10.3" y="35.9">A</text>
<text x="285.3" y="35.9">A</text>
<text x="10.3" y="85.9">B</text>
<text x="285.3" y="85.9">B</text>
<text x="10.3" y="135.9">C</text>
<text x="285.3" y="135.9">C</text>
<text x="10.3" y="185.9">D</text>
<text x="285.3" y="185.9">D</text>
<text x="35" y="199.9">1</text>
<text x="85" y="199.9">2</text>
<text x="135" y="199.9">3</text>
<text x="185" y="199.9">4</text>
<text x="235" y="199.9">5</text>
<text x="285" y="199.9">6</text>
</g>
<g font-size="1.8" fill="#a90000">
<text x="29.8" y="22.6">3</text>
<text x="83.1" y="22.6">2</text>
<text x="83.1" y="20.1">3</text>
<text x="207.6" y="23.9">3</text>
<text x="29.8" y="27.7">1</text>
<text x="29.8" y="25.1">2</text>
<text x="83.1" y="25.1">1</text>
<text x="139.4" y="25.5" transform="rotate(-90 139.4 25.5)">3</text>
<text x="142" y="26.1" transform="rotate(-90 142 26.1)">0</text>
<text x="142.2" y="27.7">2</text>
<text x="207.6" y="29">1</text>
<text x="207.6" y="26.4">2</text>
<text x="139.4" y="31.8" transform="rotate(-90 139.4 31.8)">1</text>
<text x="31" y="45.5">2</text>
<text x="31" y="42.9">3</text>
<text x="83.1" y="46.7">2</text>
<text x="83.1" y="44.2">3</text>
<text x="139.4" y="47.1" transform="rotate(-90 139.4 47.1)">3</text>
<text x="142" y="47.7" transform="rotate(-90 142 47.7)">0</text>
<text x="208.8" y="46.7">2</text>
<text x="208.8" y="44.2">3</text>
<text x="31" y="48">1</text>
<text x="83.1" y="49.3">1</text>
<text x="139.4" y="53.4" transform="rotate(-90 139.4 53.4)">1</text>
<text x="142.2" y="49.3">2</text>
<text x="208.8" y="49.3">1</text>
<text x="32.3" y="64.5">2</text>
<text x="32.3" y="62">3</text>
<text x="207.6" y="65.8">3</text>
<text x="32.3" y="67.1">1</text>
<text x="139.4" y="68.7" transform="rotate(-90 139.4 68.7)">3</text>
<text x="142" y="69.3" transform="rotate(-90 142 69.3)">0</text>
<text x="142.2" y="70.9">2</text>
<text x="207.6" y="70.9">1</text>
<text x="207.6" y="68.3">2</text>
<text x="83.1" y="77.2">1</text>
<text x="83.1" y="74.7">2</text>
<text x="83.1" y="72.1">3</text>
<text x="139.4" y="75" transform="rotate(-90 139.4 75)">1</text>
<text x="121.2" y="101.3">0</text>
<text x="121.2" y="96.3">1</text>
<text x="121.2" y="98.8">3</text>
<text x="127.6" y="97.5">2</text>
<text x="177.1" y="101.3">2</text>
<text x="177.1" y="98.8">3</text>
<text x="25.1" y="102.9" transform="rotate(-90 25.1 102.9)">3</text>
<text x="27.7" y="103.6" transform="rotate(-90 27.7 103.6)">0</text>
<text x="27.9" y="105.2">2</text>
<text x="177.1" y="103.9">1</text>
<text x="25.1" y="109.3" transform="rotate(-90 25.1 109.3)">1</text>
<text x="54.4" y="116.9" transform="rotate(-90 54.4 116.9)">3</text>
<text x="56.9" y="117.5" transform="rotate(-90 56.9 117.5)">0</text>
<text x="57.1" y="119.1">2</text>
<text x="122.5" y="116.6">1</text>
<text x="122.5" y="119.1">3</text>
<text x="128.8" y="117.9">2</text>
<text x="174.6" y="117.9">3</text>
<text x="22.6" y="124.5" transform="rotate(-90 22.6 124.5)">3</text>
<text x="25.1" y="125.2" transform="rotate(-90 25.1 125.2)">0</text>
<text x="54.4" y="123.3" transform="rotate(-90 54.4 123.3)">1</text>
<text x="122.5" y="121.7">0</text>
<text x="174.6" y="122.9">1</text>
<text x="174.6" y="120.4">2</text>
<text x="208.2" y="122.9">1</text>
<text x="208.2" y="125.5">2</text>
<text x="252.7" y="124.2">1</text>
<text x="22.6" y="130.9" transform="rotate(-90 22.6 130.9)">1</text>
<text x="25.3" y="126.7">2</text>
<text x="208.2" y="128">3</text>
<text x="208.2" y="130.6">4</text>
<text x="252.7" y="126.7">2</text>
<text x="252.7" y="129.3">3</text>
<text x="252.7" y="131.8">4</text>
<text x="208.2" y="133.1">5</text>
<text x="208.2" y="135.6">6</text>
<text x="252.7" y="134.4">5</text>
<text x="252.7" y="136.9">6</text>
<text x="121.2" y="143.3">0</text>
<text x="121.2" y="138.2">1</text>
<text x="121.2" y="140.7">3</text>
<text x="127.6" y="139.4">2</text>
<text x="172" y="143.3">2</text>
<text x="172" y="140.7">3</text>
<text x="208.2" y="138.2">7</text>
<text x="208.2" y="140.7">8</text>
<text x="208.2" y="143.3">9</text>
<text x="27.9" y="145.8">1</text>
<text x="27.9" y="148.3">2</text>
<text x="172" y="145.8">1</text>
<text x="207.6" y="145.8">10</text>
<text x="207.6" y="148.3">11</text>
<text x="27.9" y="150.9">3</text>
<text x="27.9" y="153.4">4</text>
<text x="27.9" y="156">5</text>
<text x="55.8" y="152.1">1</text>
<text x="55.8" y="154.7">2</text>
<text x="207.6" y="150.9">12</text>
<text x="27.9" y="158.5">6</text>
<text x="27.9" y="161">7</text>
<text x="55.8" y="157.2">3</text>
<text x="55.8" y="159.8">4</text>
<text x="82.5" y="157.2">1</text>
<text x="82.5" y="159.8">2</text>
<text x="125.7" y="157.2">1</text>
<text x="125.7" y="159.8">2</text>
<text x="27.9" y="163.6">8</text>
<text x="27.9" y="166.1">9</text>
<text x="55.8" y="162.3">5</text>
<text x="55.8" y="164.8">6</text>
<text x="55.8" y="167.4">7</text>
<text x="82.5" y="162.3">3</text>
<text x="82.5" y="164.8">4</text>
<text x="82.5" y="167.4">5</text>
<text x="125.7" y="162.3">3</text>
<text x="125.7" y="164.8">4</text>
<text x="125.7" y="167.4">5</text>
<text x="153.6" y="162.3">1</text>
<text x="153.6" y="164.8">2</text>
<text x="153.6" y="167.4">3</text>
<text x="27.3" y="168.7">10</text>
<text x="27.3" y="171.2">11</text>
<text x="27.3" y="173.7">12</text>
<text x="55.8" y="169.9">8</text>
<text x="55.8" y="172.5">9</text>
<text x="82.5" y="169.9">6</text>
<text x="82.5" y="172.5">7</text>
<text x="125.7" y="169.9">6</text>
<text x="125.7" y="172.5">7</text>
<text x="153.6" y="169.9">4</text>
<text x="153.6" y="172.5">5</text>
<text x="27.3" y="176.3">13</text>
<text x="27.3" y="178.8">14</text>
<text x="55.2" y="175">10</text>
<text x="55.2" y="177.5">11</text>
<text x="82.5" y="175">8</text>
<text x="82.5" y="177.5">9</text>
<text x="125.7" y="175">8</text>
<text x="125.7" y="177.5">9</text>
<text x="153.6" y="175">6</text>
<text x="153.6" y="177.5">7</text>
<text x="27.3" y="181.4">15</text>
<text x="55.2" y="180.1">12</text>
<text x="81.9" y="180.1">10</text>
<text x="81.9" y="182.6">11</text>
<text x="81.9" y="185.2">12</text>
<text x="125.1" y="180.1">10</text>
<text x="125.1" y="182.6">11</text>
<text x="125.1" y="185.2">12</text>
<text x="153" y="185.2">10</text>
<text x="153.6" y="180.1">8</text>
<text x="153.6" y="182.6">9</text>
<text x="153" y="187.7">11</text>
<text x="153" y="190.2">12</text>
</g>
<g font-size="1.8" fill="#00f">
<text x="48.7" y="23.8">KEY1</text>
<text x="50" y="44.1">KEY2</text>
<text x="51.3" y="63.2">KEY3</text>
<text x="45.7" y="153.4">KEY1</text>
<text x="45.7" y="158.4">KEY2</text>
<text x="45.7" y="163.5">KEY3</text>
</g>
<g font-size="1.8" fill="#006464">
<text x="68.7" y="22.5">J4</text>
<text x="196.2" y="19.9">R10</text>
<text x="196.2" y="22.5">75R</text>
<text x="13" y="27.5">Key1</text>
<text x="15.4" y="25">J1</text>
<text x="67.3" y="25">CV1</text>
<text x="133.3" y="28.8">1K</text>
<text x="133.4" y="26.3">RV4</text>
<text x="221" y="28.8">Out1a</text>
<text x="221" y="26.3">J10</text>
<text x="36.8" y="32.6">100K</text>
<text x="38" y="30.1">R1</text>
<text x="90.2" y="33.9">100K</text>
<text x="91.4" y="31.3">R4</text>
<text x="197.4" y="40.2">R11</text>
<text x="14.3" y="47.9">Key2</text>
<text x="16.7" y="45.3">J2</text>
<text x="68.7" y="46.6">J5</text>
<text x="133.4" y="47.9">RV5</text>
<text x="197.4" y="42.8">75R</text>
<text x="222.3" y="46.6">J11</text>
<text x="38.1" y="52.9">100K</text>
<text x="39.3" y="50.4">R2</text>
<text x="67.3" y="49.1">CV2</text>
<text x="133.3" y="50.4">1K</text>
<text x="222.3" y="49.1">Out2a</text>
<text x="90.2" y="58">100K</text>
<text x="91.4" y="55.5">R5</text>
<text x="17.9" y="64.4">J3</text>
<text x="196.2" y="61.8">R12</text>
<text x="196.2" y="64.4">75R</text>
<text x="15.6" y="66.9">Key3</text>
<text x="39.4" y="72">100K</text>
<text x="40.6" y="69.4">R3</text>
<text x="133.3" y="72">1K</text>
<text x="133.4" y="69.4">RV6</text>
<text x="221" y="70.7">Out3a</text>
<text x="221" y="68.2">J12</text>
<text x="67.3" y="77.1">CV3</text>
<text x="68.7" y="74.5">J6</text>
<text x="91.4" y="83.4">R6</text>
<text x="90.2" y="86">100K</text>
<text x="122.4" y="94.8">SW1</text>
<text x="166.3" y="94.8">R9</text>
<text x="22.9" y="97.4">+2V5</text>
<text x="165.7" y="97.4">75R</text>
<text x="190.5" y="101.2">J7</text>
<text x="19.1" y="103.7">RV1</text>
<text x="19.6" y="106.3">10K</text>
<text x="190.5" y="103.7">Out1b</text>
<text x="52.1" y="111.4">+2V5</text>
<text x="163.8" y="113.9">R8</text>
<text x="20.3" y="119">+2V5</text>
<text x="48.3" y="119">RV3</text>
<text x="123.7" y="115.2">SW2</text>
<text x="163.2" y="116.4">75R</text>
<text x="48.9" y="121.5">10K</text>
<text x="188" y="120.2">J8</text>
<text x="188" y="122.8">Out2b</text>
<text x="16.5" y="126.6">RV2</text>
<text x="17.1" y="129.1">10K</text>
<text x="243.7" y="130.4">XN7</text>
<text x="123.7" y="136.8">SW3</text>
<text x="161.2" y="136.8">R7</text>
<text x="199.2" y="136.8">XN6</text>
<text x="237.7" y="132.9">AltOutputs</text>
<text x="160.6" y="139.3">75R</text>
<text x="185.4" y="143.1">J9</text>
<text x="194.8" y="139.3">Switches</text>
<text x="15.1" y="149.5">+12V</text>
<text x="185.4" y="145.6">Out3b</text>
<text x="15.1" y="154.5">-12V</text>
<text x="15" y="159.6">+2V5</text>
<text x="16.2" y="164.7">+5V</text>
<text x="34.3" y="163.4">XN1</text>
<text x="34.3" y="166">DC</text>
<text x="62.2" y="166">XN2</text>
<text x="62.2" y="168.5">Inputs</text>
<text x="70.6" y="173.6">Offsets</text>
<text x="73.5" y="171">XN3</text>
<text x="132.1" y="171">XN4</text>
<text x="132.1" y="173.6">Thresholds</text>
<text x="141.1" y="178.7">Outputs</text>
<text x="144.6" y="176.1">XN5</text>
</g>
<g font-size="1.8" fill="#00c200">
<text x="99.5" y="21.3">CV1</text>
<text x="99.5" y="45.4">CV2</text>
<text x="99.5" y="73.3">CV3</text>
<text x="46.9" y="173.7">CV2</text>
<text x="46.9" y="168.6">CV1</text>
<text x="46.9" y="178.8">CV3</text>
</g>
<g font-size="1.8" fill="#f0f">
<text x="147.8" y="23.8">OFF11</text>
<text x="147.8" y="45.4">OFF21</text>
<text x="147.8" y="67">OFF31</text>
<text x="89.1" y="158.4">OFF11</text>
<text x="89.1" y="163.5">OFF21</text>
<text x="89.1" y="168.6">OFF31</text>
</g>
<g font-size="1.8" fill="#f90">
<text x="147.8" y="28.9">OFF12</text>
<text x="147.8" y="50.5">OFF22</text>
<text x="147.8" y="72.1">OFF32</text>
<text x="89.1" y="173.7">OFF12</text>
<text x="89.1" y="178.8">OFF22</text>
<text x="89.1" y="183.8">OFF32</text>
</g>
<g font-size="1.8" fill="#f00">
<text x="185.5" y="25.1">OUT1A</text>
<text x="186.8" y="45.4">OUT2A</text>
<text x="185.5" y="67">OUT3A</text>
<text x="112.9" y="96.2">OUT1B</text>
<text x="114" y="101.3">XOR1</text>
<text x="131" y="98.7">SWITCH1A</text>
<text x="152.9" y="100">SWITCH1B</text>
<text x="114.2" y="116.5">OUT2B</text>
<text x="132.2" y="119.1">SWITCH2A</text>
<text x="150.3" y="119.1">SWITCH2B</text>
<text x="113.9" y="121.6">XNOR1</text>
<text x="216.1" y="124.1">SWITCH1A</text>
<text x="260.5" y="125.4">XOR1</text>
<text x="216.1" y="129.2">SWITCH2A</text>
<text x="260.5" y="130.5">XOR2</text>
<text x="216.1" y="134.3">SWITCH3A</text>
<text x="260.5" y="135.6">XNOR1</text>
<text x="112.9" y="138.1">OUT3B</text>
<text x="114" y="143.2">XOR2</text>
<text x="131" y="140.7">SWITCH3A</text>
<text x="147.8" y="141.9">SWITCH3B</text>
<text x="216.1" y="139.4">SWITCH1B</text>
<text x="216.1" y="149.5">SWITCH3B</text>
<text x="216.1" y="144.5">SWITCH2B</text>
<text x="161.4" y="163.5">OUT1A</text>
<text x="161.4" y="173.7">OUT3A</text>
<text x="161.4" y="168.6">OUT2A</text>
<text x="161.4" y="178.8">OUT1B</text>
<text x="161.4" y="183.8">OUT2B</text>
<text x="161.4" y="188.9">OUT3B</text>
</g>
<g font-size="1.8" fill="#00c2c2">
<text x="33.2" y="106.4">THRESH11</text>
<text x="62.4" y="120.3">THRESH31</text>
<text x="30.6" y="128">THRESH21</text>
<text x="109.3" y="158.4">THRESH11</text>
<text x="109.3" y="163.5">THRESH21</text>
<text x="109.3" y="168.6">THRESH31</text>
</g>
<g font-size="1.8" fill="#848400">
<text x="15.5" y="169.9">5V_1C</text>
<text x="15.5" y="174.9">5V_2C</text>
<text x="15.5" y="180">5V_3C</text>
</g>
<g font-size="1.8" fill="#848484">
<text x="109.3" y="173.7">THRESH12</text>
<text x="109.3" y="178.8">THRESH22</text>
<text x="109.3" y="183.8">THRESH32</text>
</g>
</svg>
